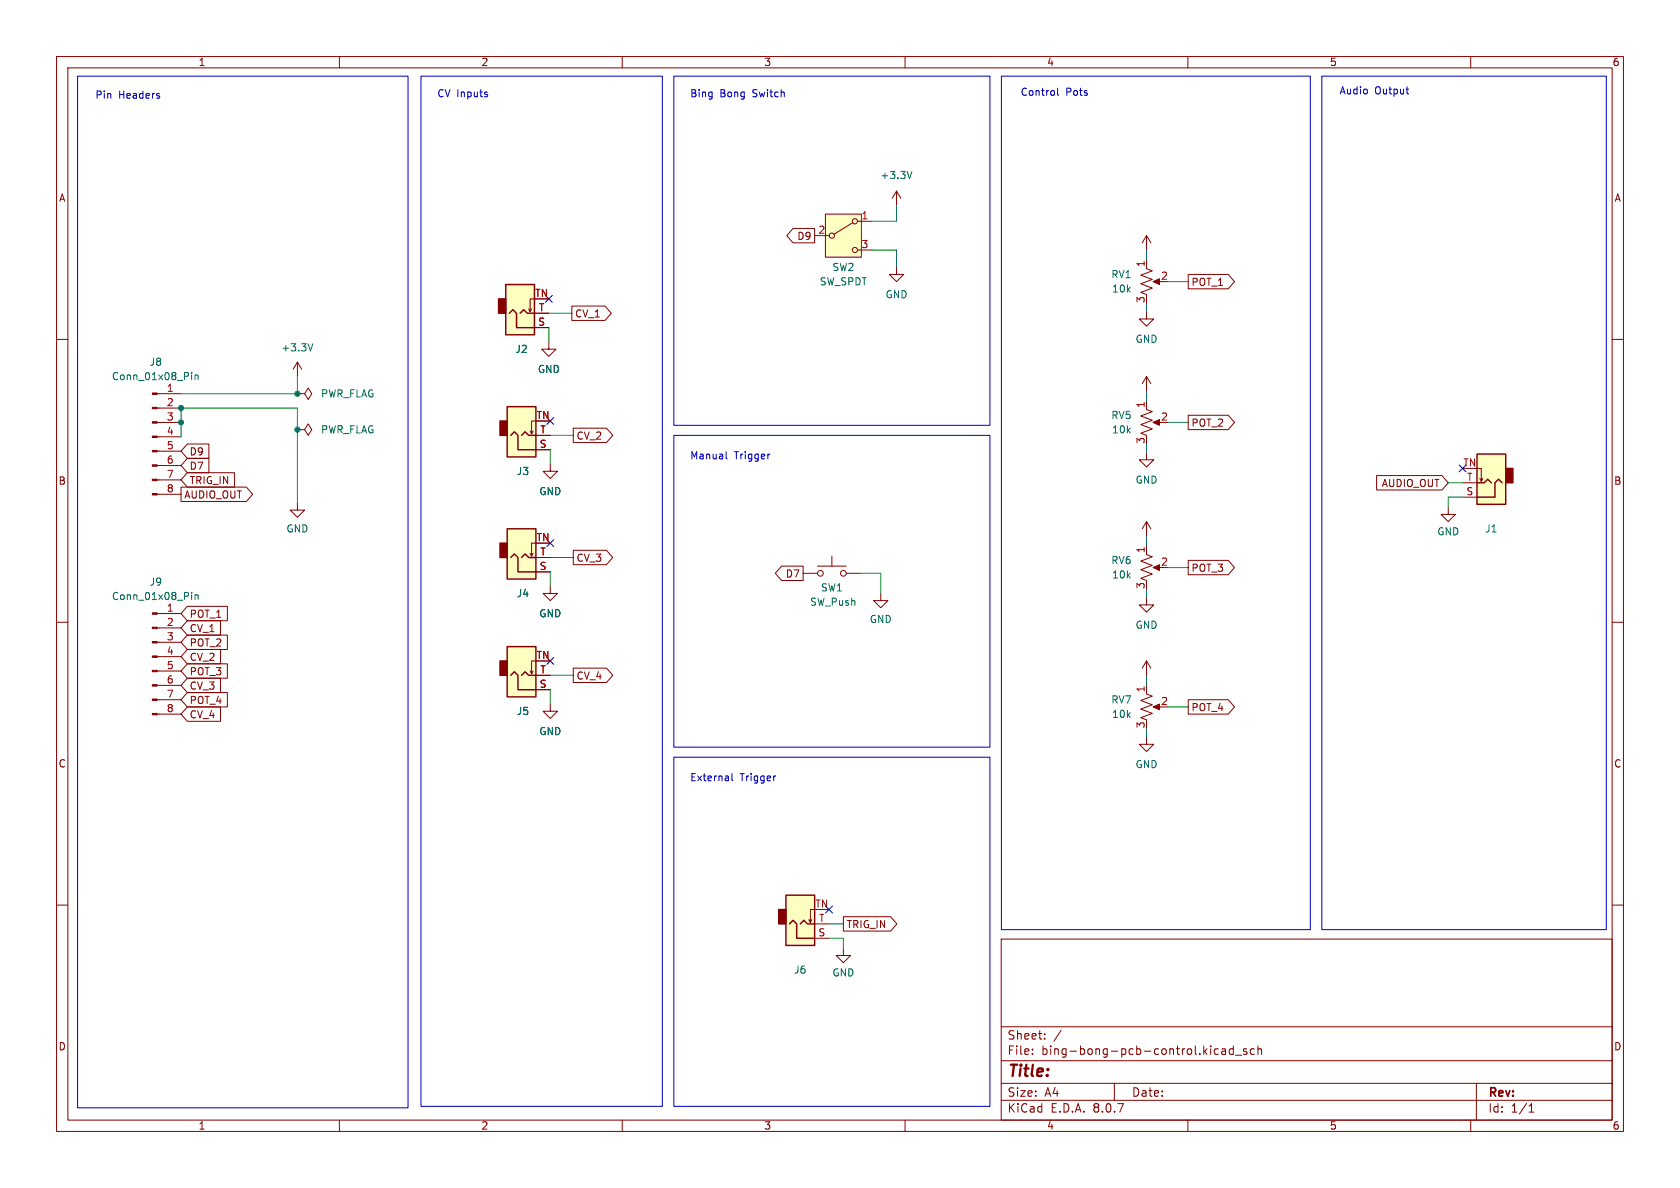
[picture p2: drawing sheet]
<svg xmlns="http://www.w3.org/2000/svg" width="297mm" height="210mm" viewBox="0 0 297 210" stroke-linecap="round" stroke-linejoin="round" font-family="sans-serif">
<g fill="none" stroke="#840000" stroke-width=".18">
<path d="M10 10h277v190h-277zM12 12h273v186h-273zM60 10v2M110 10v2M160 10v2M210 10v2M260 10v2M10 60h2M52.6 69.6h1.2l.7-1 .6 1-.6 1-.7-1M52.6 69.6h.1M52.6 75.9h1.2l.7-1 .6 1-.6 1.1-.7-1.1M52.6 75.9h.1"/>
<path d="M52.6 64l-.8 1.3M52.6 64v2.5M52.6 64l.7 1.3M285 60h2M52.6 88.9v1.3h1.2l-1.2 1.2-1.3-1.2h1.3M202.7 98l1 .4-2 .8 2 .7-2 .8 2 .8-2 .7 1 .4v.3M202.7 92.2v2.5M202.7 96.5v1.3M202.7 92.2l-.8 1.3M202.7 92.2l.8 1.3M10 110h2M202.7 105.7v1.2h1.3l-1.3 1.3-1.3-1.3h1.3"/>
<path d="M204.2 100.3h1M285 110h2M202.7 130.3v1.3h1.3l-1.3 1.2-1.3-1.2h1.3M10 160h2M177 166h108v32h-108zM285 160h2M60 198v2M110 198v2M160 198v2M177 194.5h108M177 191.5h108M177 187.5h108"/>
<path d="M177 181.5h108M182.5 186.3v.1M182.5 185.5v.1M184.7 183.6v.1M184.7 182.8v.1M187.6 182.1l-1.3 2M197 191.5v3M210 198v2M214.8 186.3h.6M214.8 185.5h.6M216 185.5h.6l.1 .9M216.7 185.8h-.5a.29 .29 0 0 0-.2 .3 .29 .29 0 0 0 .2 .3l.5-.1"/>
<path d="M218 185.5l-.4-.1-.3 .3v.4l.2 .2h.5M218 184.9v1.5M218.4 186.5h1.1M220.4 185.5l-.4-.1-.2 .2 .1 .2 .5 .2v.3h-.6M221.7 185.5l-.4-.1-.3 .3v.4l.2 .2h.5M222.4 185.5l.2-.1 .4 .1v.9M222.4 184.9v1.5M260 198v2M261 191.5v6.5M270.3 196.6h.9M270.3 195.5l.4-.4v1.5"/>
</g>
<path d="M203.8 100.3l1.2-.5v1z" fill="#840000" stroke="#840000" stroke-width=".18"/>
<path d="M55.3 60.8l-.4 1.2" fill="none" stroke="#006464" stroke-width=".18"/>
<path d="M89.7 71.9h5v8.9h-5z" fill="#ffffc2"/>
<path d="M88.4 74.4h1.3v2.6h-1.3z" fill="#840000" stroke="#840000" stroke-width=".25"/>
<path d="M94.2 76.2l-.2 .5M94.7 74.4h-.7v2.3l-.3-.5M94.7 79.5h2.6M94.7 77h2.6M97 60.5v1.2h1.3l-1.3 1.3-1.2-1.3h1.2" fill="none" stroke="#840000" stroke-width=".18"/>
<path d="M89.7 71.9h5v8.9h-5zM90.3 77l.6-.7 .7 .7v2.5h3.1M92.2 77l.6-.7 .7 .7h1.2" fill="none" stroke="#840000" stroke-width=".25"/>
<path d="M89.7 114.3h5v8.9h-5z" fill="#ffffc2"/>
<path d="M88.4 116.8h1.3v2.6h-1.3z" fill="#840000" stroke="#840000" stroke-width=".25"/>
<g fill="none" stroke="#840000" stroke-width=".18">
<path d="M27.8 118.6h4.2M27.8 116.1h4.2M27.8 113.5h4.2M27.8 111h4.2M27.8 108.5h4.2M94.2 118.6l-.2 .5M94.7 116.8h-.7v2.3l-.3-.5M94.7 119.4h2.6M27.8 126.2h4.2M27.8 123.7h4.2M27.8 121.2h4.2M94.7 121.9h2.6"/>
<path d="M97.3 124.5v1.2h1.3l-1.3 1.3-1.3-1.3h1.3"/>
</g>
<path d="M89.7 114.3h5v8.9h-5zM90.3 119.4l.6-.7 .7 .7v2.5h3.1M92.2 119.4l.6-.7 .7 .7h1.2" fill="none" stroke="#840000" stroke-width=".25"/>
<g fill="#840000" stroke="#840000" stroke-width=".18">
<path d="M26.9 126.1h.9v.3h-.9z"/>
<path d="M26.9 123.6h.9v.2h-.9z"/>
<path d="M26.9 121h.9v.3h-.9z"/>
<path d="M26.9 118.5h.9v.2h-.9z"/>
<path d="M26.9 116h.9v.2h-.9z"/>
<path d="M26.9 113.4h.9v.3h-.9z"/>
<path d="M26.9 110.9h.9v.2h-.9z"/>
<path d="M26.9 108.3h.9v.3h-.9z"/>
</g>
<path d="M33.9 104.7v.1M33.9 105.1v.9M34.5 105.1v.9M34.5 105.3l.2-.2 .3 .1v.8" fill="none" stroke="#006464" stroke-width=".18"/>
<path d="M89.4 50.3h5.1v8.9h-5.1z" fill="#ffffc2"/>
<path d="M88.1 52.8h1.3v2.6h-1.3z" fill="#840000" stroke="#840000" stroke-width=".25"/>
<path d="M94 54.6l-.3 .5M94.5 52.8h-.8v2.3l-.2-.5M94.5 57.9h2.5M94.5 55.4h2.5M158.5 47.2v1.3h1.3l-1.3 1.3-1.3-1.3h1.3" fill="none" stroke="#840000" stroke-width=".18"/>
<path d="M89.4 50.3h5.1v8.9h-5.1zM90 55.4l.7-.7 .6 .7v2.5h3.2M91.9 55.4l.7-.7 .6 .7h1.3" fill="none" stroke="#840000" stroke-width=".25"/>
<path d="M89.7 93.5h5v8.9h-5z" fill="#ffffc2"/>
<path d="M88.4 96h1.3v2.6h-1.3z" fill="#840000" stroke="#840000" stroke-width=".25"/>
<path d="M94.2 97.8l-.2 .5M94.7 96h-.7v2.3l-.3-.5M94.7 98.6h2.6M97.3 82v1.3h1.3l-1.3 1.3-1.3-1.3h1.3M94.7 101.1h2.6" fill="none" stroke="#840000" stroke-width=".18"/>
<path d="M89.7 93.5h5v8.9h-5zM90.3 98.6l.6-.7 .7 .7v2.5h3.1M92.2 98.6l.6-.7 .7 .7h1.2" fill="none" stroke="#840000" stroke-width=".25"/>
<path d="M145.9 37.8h6.4v7.7h-6.4z" fill="#ffffc2"/>
<g fill="none" stroke="#840000" stroke-width=".18">
<path d="M145.9 37.8h6.4v7.7h-6.4zM150.7 39.4l-3.3 2M151.6 39.1h2.6M158.5 33.8l-.8 1.3M158.5 33.8v2.5M158.5 33.8l.8 1.3M144 41.7h2.6M151.6 44.2h2.6M27.8 79.8h4.2M27.8 77.2h4.2M27.8 74.7h4.2M27.8 72.1h4.2"/>
<path d="M27.8 69.6h4.2M27.8 87.4h4.2M27.8 84.8h4.2M27.8 82.3h4.2M147.1 98.3v1.8M97.3 103.6v1.3h1.3l-1.3 1.3-1.3-1.3h1.3M142 101.3h2.5M144.5 100.1h5.1M149.6 101.3h2.5M202.7 116.8v2.6M202.7 116.8l-.8 1.3M202.7 116.8l.8 1.3"/>
<path d="M202.7 122.7l1 .4-2 .7 2 .8-2 .7 2 .8-2 .8 1 .4v.2M202.7 121.2v1.2M204.2 125h1"/>
<circle cx="151.1" cy="39.1" r=".46"/>
<circle cx="147.1" cy="41.7" r=".46"/>
<circle cx="151.1" cy="44.2" r=".46"/>
<circle cx="145" cy="101.3" r=".51"/>
<circle cx="149.1" cy="101.3" r=".51"/>
</g>
<g fill="#840000" stroke="#840000" stroke-width=".18">
<path d="M203.8 125l1.2-.5v1z"/>
<path d="M26.9 87.2h.9v.3h-.9z"/>
<path d="M26.9 84.7h.9v.3h-.9z"/>
<path d="M26.9 82.2h.9v.2h-.9z"/>
<path d="M26.9 79.6h.9v.3h-.9z"/>
<path d="M26.9 77.1h.9v.2h-.9z"/>
<path d="M26.9 74.5h.9v.3h-.9z"/>
<path d="M26.9 72h.9v.3h-.9z"/>
<path d="M26.9 69.5h.9v.2h-.9z"/>
</g>
<path d="M161.2 30.3l-.4 1.3M33.9 65.9v.1M33.9 66.3v.8M34.5 66.3v.8M34.5 66.4l.2-.1h.3v.8" fill="none" stroke="#006464" stroke-width=".18"/>
<path d="M261.1 80.3h5.1v8.9h-5.1z" fill="#ffffc2"/>
<path d="M266.2 82.8h1.3v2.5h-1.3z" fill="#840000" stroke="#840000" stroke-width=".25"/>
<g fill="none" stroke="#840000" stroke-width=".18">
<path d="M202.7 47.5l1 .4-2 .7 2 .8-2 .8 2 .7-2 .8 1 .4v.2M202.7 55.1v1.3h1.3l-1.3 1.3-1.3-1.3h1.3M202.7 41.7l-.8 1.2M202.7 41.7v2.5M202.7 46v1.2M202.7 41.7l.8 1.2M204.2 49.8h1M202.7 72.4l1 .4-2 .7 2 .8-2 .8 2 .7-2 .8 1 .4v.2M202.7 66.5v2.6M202.7 70.9v1.2M202.7 66.5l-.8 1.3M202.7 66.5l.8 1.3"/>
<path d="M204.2 74.7h1M202.7 80v1.3h1.3l-1.3 1.3-1.3-1.3h1.3M256 89.7v1.2h-1.2l1.2 1.3 1.3-1.3h-1.3M258.6 87.9h2.5M258.6 85.3h2.5M261.1 82.8h.8v2.3l.2-.5M261.6 84.6l.3 .5M155.7 104.9v1.3h1.3l-1.3 1.2-1.3-1.2h1.3M149.1 167.6v1.3h1.3l-1.3 1.3-1.3-1.3h1.3"/>
</g>
<path d="M261.1 80.3h5.1v8.9h-5.1zM261.1 85.3h1.3l.6-.6 .7 .6M265.6 85.3l-.7-.6-.6 .6v2.6h-3.2" fill="none" stroke="#840000" stroke-width=".25"/>
<g fill="#840000" stroke="#840000" stroke-width=".18">
<path d="M203.8 49.8l1.2-.5v1z"/>
<path d="M203.8 74.7l1.2-.5v1z"/>
</g>
<path d="M138.9 158.2h5.1v8.9h-5.1z" fill="#ffffc2"/>
<path d="M137.7 160.8h1.2v2.5h-1.2z" fill="#840000" stroke="#840000" stroke-width=".25"/>
<g fill="none" stroke="#840000" stroke-width=".18">
<path d="M94.5 57.9h2.5M94.5 55.4h2.5M101.1 54.1h5.9l1.1 1.3-1.1 1.2h-5.9zM140.2 40.4h3.8v2.5h-3.8l-1.1-1.2zM210.1 48.5h7l1.1 1.3-1.1 1.3h-7zM33.1 78.5h3.8v2.5h-3.8l-1.1-1.2zM94.7 79.5h2.6M94.7 77h2.6M101.3 75.7h5.9l1.1 1.3-1.1 1.2h-5.9zM210.1 73.4h7l1.1 1.3-1.1 1.2h-7zM32 86.1h11.6l1.1 1.3-1.1 1.2h-11.6zM33.1 83.6h8.4v2.5h-8.4l-1.1-1.3z"/>
<path d="M33.1 81h3.8v2.6h-3.8l-1.1-1.3zM94.7 98.6h2.6M101.3 97.3h5.9l1.1 1.3-1.1 1.2h-5.9zM210.1 99.1h7l1.1 1.2-1.1 1.3h-7zM243.4 84.1h11.5l1.1 1.2-1.1 1.3h-11.5zM33.1 112.3h7.1v2.5h-7.1l-1.1-1.3zM33.1 119.9h5.9v2.5h-5.9l-1.1-1.2zM33.1 114.8h5.9v2.5h-5.9l-1.1-1.2zM33.1 117.3h7.1v2.6h-7.1l-1.1-1.3zM33.1 109.7h5.9v2.6h-5.9l-1.1-1.3zM33.1 107.2h7.1v2.5h-7.1l-1.1-1.2zM94.7 119.4h2.6"/>
<path d="M94.7 101.1h2.6M101.3 118.1h5.9l1.1 1.3-1.1 1.3h-5.9zM138.2 100.1h3.8v2.5h-3.8l-1.1-1.3zM33.1 125h5.9v2.5h-5.9l-1.1-1.3zM33.1 122.4h7.1v2.6h-7.1l-1.1-1.3zM94.7 121.9h2.6M210.1 123.7h7l1.1 1.3-1.1 1.2h-7zM143.5 162.6l-.2 .5M144 160.8h-.7v2.3l-.3-.5M144 165.9h2.6M144 163.3h2.6M149.1 162.1h8.3l1.2 1.2-1.2 1.3h-8.3z"/>
</g>
<path d="M138.9 158.2h5.1v8.9h-5.1zM139.6 163.3l.6-.6 .6 .6v2.6h3.2M141.5 163.3l.6-.6 .6 .6h1.3" fill="none" stroke="#840000" stroke-width=".25"/>
<g fill="none" stroke="#0000c2" stroke-width=".18">
<path d="M13.7 13.5h58.4v182.3h-58.4zM28.2 17v.3M74.4 13.5h42.7v182.1h-42.7zM86 16.7l.2 .2-.2 .2M86 16.3h.1M119.1 13.5h55.9v61.7h-55.9zM177 13.5h54.6v150.8h-54.6zM187 15.6v1.1l.2 .2M233.7 13.5h50.3v150.8h-50.3zM248.6 15.8h.4M248.9 16.6h.1M119.1 77h55.9v55.1h-55.9z"/>
<path d="M128.4 79.9v1l.2 .2M136 80.3h.1M119.1 133.9h55.9v61.7h-55.9zM129.4 136.7v1.1l.2 .2M137 137.2h.1"/>
</g>
<g fill="none" stroke="#009600" stroke-width=".18">
<path d="M158.5 36.3v2.8h-4.3M97 57.9v2.6M97 55.4h4.1M154.2 44.2h4.3v3M202.7 44.2v1.8M202.7 53.6v1.5M206.5 49.8h3.6M32 77.2v-5.1h20.6v16.8M52.6 66.5v3.1h-20.6M97.3 79.5v2.5M97.3 77h4M202.7 69.1v1.8"/>
<path d="M202.7 78.5v1.5M206.5 74.7h3.6M97.3 98.6h4M202.7 94.7v1.8M256 85.3h2.6M258.6 87.9h-2.6v1.8M97.3 101.1v2.5M97.3 119.4h4M152.1 101.3h3.6v3.6M202.7 104.1v1.6M202.7 119.4v1.8M206.5 100.3h3.6"/>
<path d="M97.3 121.9v2.6M202.7 128.8v1.5M206.5 125h3.6M146.6 165.9h2.5v1.7M146.6 163.3h2.5"/>
</g>
<path d="M96.4 52.2l1.2 1.2M97.6 52.2l-1.2 1.2M96.7 73.8l1.2 1.2M97.9 73.8l-1.2 1.2M96.7 95.4l1.2 1.2M97.9 95.4l-1.2 1.2M258 82.2l1.2 1.2M259.2 82.2l-1.2 1.2M96.7 116.2l1.2 1.2M97.9 116.2l-1.2 1.2M145.9 160.2l1.3 1.2M147.2 160.2l-1.3 1.2" fill="none" stroke="#000084" stroke-width=".18"/>
<g fill="#009600" stroke="#009600" stroke-width=".18">
<circle cx="32" cy="72.1" r=".46"/>
<circle cx="32" cy="74.7" r=".46"/>
<circle cx="52.6" cy="69.6" r=".46"/>
<circle cx="52.6" cy="75.9" r=".46"/>
</g>
<text font-size="2.8" fill="#840000" x="178" y="190.9">Title:</text>
<g font-size="2.1" fill="#840000">
<text x="178" y="184">Sheet:</text>
<text x="178" y="186.7">File:</text>
<text x="184.1" y="186.7">bing-bong-pcb-control.kicad_sch</text>
<text x="178" y="196.9">KiCad</text>
<text x="178" y="194.1">Size:</text>
<text x="184.7" y="194.1">A4</text>
<text x="185.7" y="196.9">E.D.A.</text>
<text x="193.3" y="196.9">8.0.7</text>
<text x="200" y="194.1">Date:</text>
<text x="263" y="194.3">Rev:</text>
<text x="263" y="196.9">Id:</text>
<text x="267.1" y="196.9">1/1</text>
</g>
<g font-size="1.8" fill="#840000">
<text x="35" y="11.9">1</text>
<text x="85" y="11.9">2</text>
<text x="135" y="11.9">3</text>
<text x="185" y="11.9">4</text>
<text x="235" y="11.9">5</text>
<text x="285" y="11.9">6</text>
<text x="10.3" y="35.9">A</text>
<text x="285.3" y="35.9">A</text>
<text x="140.9" y="42.6">D9</text>
<text x="210.5" y="50.7">POT_1</text>
<text x="101.6" y="56.3">CV_1</text>
<text x="101.8" y="77.9">CV_2</text>
<text x="210.5" y="75.6">POT_2</text>
<text x="33.4" y="80.7">D9</text>
<text x="33.4" y="83.3">D7</text>
<text x="10.3" y="85.9">B</text>
<text x="32.5" y="88.3">AUDIO_OUT</text>
<text x="33.4" y="85.8">TRIG_IN</text>
<text x="244.2" y="86.3">AUDIO_OUT</text>
<text x="285.3" y="85.9">B</text>
<text x="101.8" y="99.5">CV_3</text>
<text x="210.5" y="101.3">POT_3</text>
<text x="138.8" y="102.3">D7</text>
<text x="33.4" y="112">CV_1</text>
<text x="33.4" y="109.4">POT_1</text>
<text x="33.4" y="114.5">POT_2</text>
<text x="33.4" y="117">CV_2</text>
<text x="33.4" y="119.6">POT_3</text>
<text x="33.4" y="124.7">POT_4</text>
<text x="33.4" y="122.1">CV_3</text>
<text x="101.8" y="120.3">CV_4</text>
<text x="210.5" y="125.9">POT_4</text>
<text x="33.4" y="127.2">CV_4</text>
<text x="10.3" y="135.9">C</text>
<text x="285.3" y="135.9">C</text>
<text x="149.6" y="164.3">TRIG_IN</text>
<text x="10.3" y="185.9">D</text>
<text x="285.3" y="185.9">D</text>
<text x="35" y="199.9">1</text>
<text x="85" y="199.9">2</text>
<text x="135" y="199.9">3</text>
<text x="185" y="199.9">4</text>
<text x="235" y="199.9">5</text>
<text x="285" y="199.9">6</text>
</g>
<g font-size="1.8" fill="#0000c2">
<text x="16.8" y="17.5">Pin</text>
<text x="21" y="17.5">Headers</text>
<text x="77.2" y="17.3">CV Inputs</text>
<text x="121.9" y="17.3">Bing</text>
<text x="127.3" y="17.3">Bong</text>
<text x="133.2" y="17.3">Switch</text>
<text x="180.3" y="17">Control</text>
<text x="188.4" y="17">Pots</text>
<text x="236.7" y="16.8">Audio</text>
<text x="243" y="16.8">Output</text>
<text x="121.9" y="81.3">Manual</text>
<text x="129.8" y="81.3">Trigger</text>
<text x="121.9" y="138.2">External</text>
<text x="130.8" y="138.2">Trigger</text>
</g>
<g font-size="1.8" fill="#006464">
<text x="155.6" y="31.9">+3.3V</text>
<text x="144.8" y="50.6">SW_SPDT</text>
<text x="147.1" y="48.1">SW2</text>
<text x="156.5" y="52.9">GND</text>
<text x="196.4" y="49.4">RV1</text>
<text x="196.5" y="51.9">10k</text>
<text x="26.4" y="64.9">J8</text>
<text x="49.6" y="62.3">+3.3V</text>
<text x="91" y="62.6">J2</text>
<text x="200.7" y="60.8">GND</text>
<text x="19.7" y="67.4">Conn_01x08_Pin</text>
<text x="56.7" y="70.5">PWR_FLAG</text>
<text x="95" y="66.1">GND</text>
<text x="56.7" y="76.8">PWR_FLAG</text>
<text x="196.4" y="74.3">RV5</text>
<text x="196.5" y="76.8">10k</text>
<text x="91.3" y="84.2">J3</text>
<text x="95.2" y="87.7">GND</text>
<text x="200.7" y="85.7">GND</text>
<text x="50.5" y="94.3">GND</text>
<text x="254" y="94.8">GND</text>
<text x="262.5" y="94.3">J1</text>
<text x="196.4" y="99.9">RV6</text>
<text x="19.7" y="106.3">Conn_01x08_Pin</text>
<text x="26.4" y="103.7">J9</text>
<text x="91.3" y="105.8">J4</text>
<text x="143.1" y="107.3">SW_Push</text>
<text x="145" y="104.7">SW1</text>
<text x="196.5" y="102.5">10k</text>
<text x="95.2" y="109.3">GND</text>
<text x="153.7" y="110.3">GND</text>
<text x="200.7" y="111.4">GND</text>
<text x="196.4" y="124.6">RV7</text>
<text x="91.3" y="126.6">J5</text>
<text x="95.2" y="130.1">GND</text>
<text x="196.5" y="127.1">10k</text>
<text x="200.7" y="136">GND</text>
<text x="140.3" y="172.3">J6</text>
<text x="147.1" y="172.8">GND</text>
</g>
<g font-size="1.8" fill="#a90000">
<text x="144.6" y="41.4">2</text>
<text x="152.2" y="38.9">1</text>
<text x="152.2" y="43.9">3</text>
<text x="202.4" y="47.3" transform="rotate(-90 202.4 47.3)">1</text>
<text x="94.5" y="52.6">TN</text>
<text x="202.4" y="53.7" transform="rotate(-90 202.4 53.7)">3</text>
<text x="205.2" y="49.5">2</text>
<text x="95.1" y="57.7">S</text>
<text x="95.2" y="55.1">T</text>
<text x="29.4" y="69.3">1</text>
<text x="29.4" y="71.9">2</text>
<text x="29.4" y="74.4">3</text>
<text x="29.4" y="77">4</text>
<text x="94.8" y="74.2">TN</text>
<text x="95.4" y="76.7">T</text>
<text x="202.4" y="72.2" transform="rotate(-90 202.4 72.2)">1</text>
<text x="205.2" y="74.4">2</text>
<text x="29.4" y="79.5">5</text>
<text x="29.4" y="82">6</text>
<text x="95.3" y="79.2">S</text>
<text x="202.4" y="78.6" transform="rotate(-90 202.4 78.6)">3</text>
<text x="258.6" y="82.6">TN</text>
<text x="29.4" y="84.6">7</text>
<text x="29.4" y="87.1">8</text>
<text x="259.1" y="87.6">S</text>
<text x="259.3" y="85.1">T</text>
<text x="94.8" y="95.8">TN</text>
<text x="95.3" y="100.8">S</text>
<text x="95.4" y="98.3">T</text>
<text x="202.4" y="97.9" transform="rotate(-90 202.4 97.9)">1</text>
<text x="205.2" y="100.1">2</text>
<text x="202.4" y="104.2" transform="rotate(-90 202.4 104.2)">3</text>
<text x="29.4" y="108.2">1</text>
<text x="29.4" y="110.7">2</text>
<text x="29.4" y="113.3">3</text>
<text x="29.4" y="115.8">4</text>
<text x="29.4" y="118.4">5</text>
<text x="94.8" y="116.6">TN</text>
<text x="95.4" y="119.1">T</text>
<text x="29.4" y="120.9">6</text>
<text x="29.4" y="123.4">7</text>
<text x="29.4" y="126">8</text>
<text x="95.3" y="121.7">S</text>
<text x="202.4" y="122.5" transform="rotate(-90 202.4 122.5)">1</text>
<text x="205.2" y="124.7">2</text>
<text x="202.4" y="128.8" transform="rotate(-90 202.4 128.8)">3</text>
<text x="144" y="160.5">TN</text>
<text x="144.6" y="165.6">S</text>
<text x="144.7" y="163.1">T</text>
</g>
</svg>
